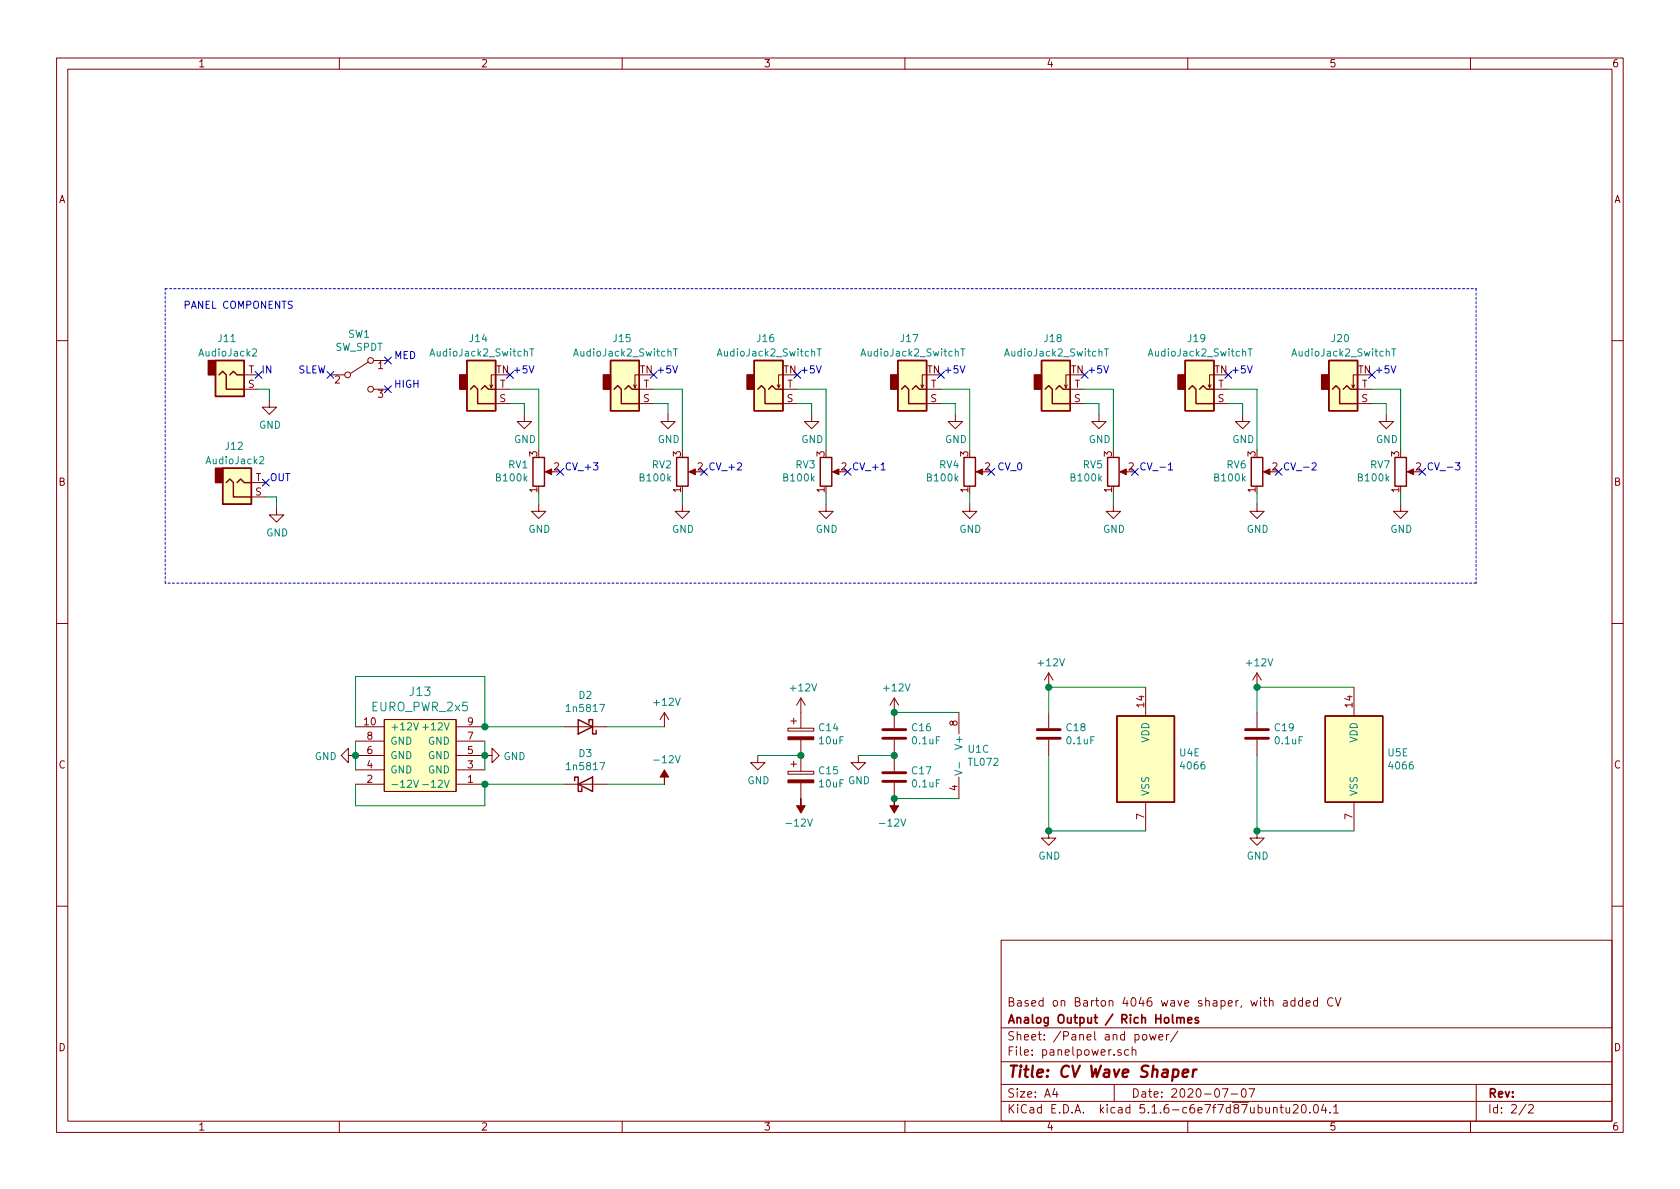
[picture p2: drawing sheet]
<svg xmlns="http://www.w3.org/2000/svg" width="297mm" height="210mm" viewBox="0 0 297 210" stroke-linecap="round" stroke-linejoin="round" font-family="sans-serif">
<g fill="none" stroke="#840000" stroke-width=".18">
<path d="M10 10.3h277v189.9h-277zM12 12.2h273v186.1h-273zM60 10.3v1.9M110 10.3v1.9M160 10.3v1.9M210 10.3v1.9M260 10.3v1.9M10 60.2h2M43.2 68.8h2.5M43.2 66.3h2.5M47.6 70.7v1.3h1.3l-1.3 1.3-1.2-1.3h1.2M58.4 66.3h2.6"/>
<path d="M65.2 64l-3.2 2M66 68.8h2.6M66 63.7h2.6M87.1 68.1l-.2 .5M87.6 66.3h-.7v2.3l-.3-.5M87.6 71.4h2.6M87.6 68.8h2.6M92.7 73.3v1.2h1.3l-1.3 1.3-1.3-1.3h1.3M112.5 68.1l-.2 .5M113 66.3h-.7v2.3l-.3-.5M113 71.4h2.6M113 68.8h2.6"/>
<path d="M118.1 73.3v1.2h1.3l-1.3 1.3-1.3-1.3h1.3M137.9 68.1l-.2 .5M138.4 66.3h-.7v2.3l-.3-.5M138.4 71.4h2.6M138.4 68.8h2.6M143.5 73.3v1.2h1.3l-1.3 1.3-1.3-1.3h1.3M163.3 68.1l-.2 .5M163.8 66.3h-.7v2.3l-.3-.5M163.8 71.4h2.6M163.8 68.8h2.6M168.9 73.3v1.2h1.3l-1.3 1.3-1.3-1.3h1.3M188.7 68.1l-.2 .5"/>
<path d="M189.2 66.3h-.7v2.3l-.3-.5M189.2 71.4h2.6M189.2 68.8h2.6M194.3 73.3v1.2h1.3l-1.3 1.3-1.3-1.3h1.3M214.1 68.1l-.2 .5M214.6 66.3h-.7v2.3l-.3-.5M214.6 71.4h2.6M214.6 68.8h2.6M219.7 73.3v1.2h1.3l-1.3 1.3-1.3-1.3h1.3M239.5 68.1l-.2 .5M240 66.3h-.7v2.3l-.3-.5M240 71.4h2.6"/>
<path d="M240 68.8h2.6M245.1 73.3v1.2h1.3l-1.3 1.3-1.3-1.3h1.3M285 60.2h2M44.4 87.9h2.6M44.4 85.3h2.6M48.9 89.8v1.3h1.3l-1.3 1.2-1.3-1.2h1.3M95.2 89.1v1.3h1.3l-1.3 1.3-1.2-1.3h1.2M96.8 83.4h1M120.6 89.1v1.3h1.3l-1.3 1.3-1.2-1.3h1.2M122.2 83.4h1M146 89.1v1.3h1.3l-1.3 1.3-1.2-1.3h1.2M147.6 83.4h1"/>
<path d="M171.4 89.1v1.3h1.3l-1.3 1.3-1.2-1.3h1.2M173 83.4h1M196.8 89.1v1.3h1.3l-1.3 1.3-1.2-1.3h1.2M198.4 83.4h1M222.2 89.1v1.3h1.3l-1.3 1.3-1.2-1.3h1.2M223.8 83.4h1M247.6 89.1v1.3h1.3l-1.3 1.3-1.2-1.3h1.2M249.2 83.4h1M10 110.3h2M185.4 119l-.7 1.3M185.4 119v2.5M185.4 119l.8 1.3"/>
<path d="M222.2 119l-.7 1.3M222.2 119v2.5M222.2 119l.8 1.3M285 110.3h2M61.6 133.6v-1.3l-1.3 1.3 1.3 1.3v-1.3h6.3M62.9 138.7h5M62.9 128.5h5M62.9 136.1h5M62.9 131.1h5M67.9 127.2h12.7v12.7h-12.7zM80.6 133.6h6.4v1.3l1.3-1.3-1.3-1.3v1.3M80.6 138.7h5.1"/>
<path d="M80.6 128.5h5.1M80.6 136.1h5.1M80.6 131.1h5.1M99.7 138.7h7.6M99.7 128.5h7.6M117.5 126l-.8 1.2M117.5 126v2.5M117.5 126l.7 1.2M134 133.6v1.3h1.3l-1.3 1.2-1.3-1.2h1.3M139.3 128.8h4.6v.5h-4.6zM139.3 136.4h4.6v.5h-4.6zM139.8 127.5h1"/>
<path d="M139.8 135.1h1M140.3 127v1M140.3 134.6v1M141.6 123.4v5.4M141.6 130.8v5.6M141.6 138.4v2.8M141.6 123.4l-.8 1.3M141.6 123.4l.8 1.3M151.8 133.6v1.3h1.2l-1.2 1.2-1.3-1.2h1.3M158.1 123.4l-.7 1.3M158.1 123.4v5.4M158.1 130.8v5.6"/>
<path d="M158.1 138.4v2.8M158.1 123.4l.8 1.3M169.5 126v3.8M169.5 137.4v3.8M185.4 126v2.8M185.4 130.8v2.8M202.6 121.5v5.1M222.2 126v2.8M222.2 130.8v2.8M239.4 121.5v5.1M185.4 146.9v1.3h1.3l-1.3 1.3-1.3-1.3h1.3M202.6 141.9v5"/>
<path d="M222.2 146.9v1.3h1.3l-1.3 1.3-1.2-1.3h1.2M239.4 141.9v5M10 160.2h2M177 166.3h108v32h-108zM226.9 177h.6l.1 .9M227.6 177.3l-.5 .1-.2 .2 .2 .3 .5-.1M229 177l-.5-.1-.3 .3 .1 .6 .2 .1 .5-.1M229 176.4v1.5M230.3 177l-.4-.1-.3 .3 .1 .6 .2 .1 .4-.1M230.3 176.4v1.5M230.9 177.4l.7-.1v-.3l-.4-.1-.3 .2 .1 .7h.6M232.9 177l-.4-.1-.3 .3 .1 .6 .2 .1 .4-.1"/>
<path d="M232.9 176.4v1.5M235.7 176.6a.7 .7 0 0 0-1 .2 .7 .7 0 0 0 .2 .9 .55 .55 0 0 0 .8 .1M236.1 176.4l.5 1.5 .5-1.5M285 160.2h2M60 198.3v1.9M110 198.3v1.9M160 198.3v1.9M177 194.8h108M177 191.8h108M177 187.8h108M177 181.8h108M186.5 192.5l-.4 1h1"/>
<path d="M186.8 193v1M197 191.8v3M198.2 185.7a.37 .37 0 0 0-.6 .1l.1 .2 .5 .2 .1 .1-.3 .3-.4-.1M199.5 185.7l-.4-.1-.3 .3 .1 .6 .2 .1 .4-.1M200.2 185.7h.1a.37 .37 0 0 1 .5 .1v.8M200.2 185.1v1.5M202.1 183.1l.2-.2 .4 .2v.7l-.2 .1-.4-.1zM203.3 182.9l.3 1 .2-.7 .3 .7 .3-1M204.9 183.4l.7-.1-.1-.3-.4-.1-.2 .2 .1 .7h.5M206.2 182.9v1M206.7 182.9l-.5 .3M208.3 182.3l-1.3 2"/>
<path d="M210 198.3v1.9M216.1 192.5h1l-.6 1.5M217.7 193.5h1.1M219.6 192.7l.4-.2a.94 .94 0 0 1 0 1.5 .82 .82 0 0 1-.4-1.3zM220.8 192.5h1l-.6 1.5M225.2 196l.2-.2 .3 .1 .1 .9M226.3 195.8h.6M226.5 195.3v1.3l.4 .2M227.4 195.8l.1 .9 .3 .1 .2-.1M228 195.8v1M228.7 195.5l.2-.2h.3l.3 .5-.9 1h.9M230.2 195.5l.4-.2a.94 .94 0 0 1 0 1.5l-.5-.3v-.6z"/>
<path d="M231.6 196.7v.1M232.4 195.4l.2-.1a.8 .8 0 0 1 .5 .8 .8 .8 0 0 1-.5 .7 1 1 0 0 1-.2-1.4zM234 195.2l-.3 1.1h.9M234.4 195.8v1M235.2 196.7v.1M235.8 195.8l.4-.5v1.5M235.8 196.8h.9M260 198.3v1.9M261 191.8v6.5M269.8 195.2l-1.2 2M270.3 195.5l.2-.2h.3l.3 .5-.9 1h.9"/>
<circle cx="61.5" cy="66.3" r=".51"/>
<circle cx="65.5" cy="68.8" r=".51"/>
<circle cx="65.5" cy="63.7" r=".51"/>
</g>
<path d="M209.1 189.8l1-.2v-.4h-.8l-.2 1 .2 .2 .6-.1M211 189.1l-.2 1.3M211.6 189.1a.54 .54 0 0 0-.6 .4" fill="none" stroke="#840000" stroke-width=".41"/>
<path d="M208.1 179.9v1M208.1 180.1l.1-.1a.37 .37 0 0 1 .5 .1v.8M208.7 180.1l.2-.2 .4 .1 .1 .9M210 180.4l.7-.1v-.3l-.5-.1-.2 .2 .1 .7h.6M211.9 180l-.4-.1-.2 .2 .1 .3 .5 .1v.3h-.6" fill="none" stroke="#840000" stroke-width=".3"/>
<g fill="#840000" stroke="#840000" stroke-width=".18">
<path d="M139.3 130.3h4.6v.5h-4.6z"/>
<path d="M248.8 83.4l1.1-.5v1z"/>
<path d="M223.4 83.4l1.1-.5v1z"/>
<path d="M139.3 137.9h4.6v.5h-4.6z"/>
<path d="M198 83.4l1.1-.5v1z"/>
<path d="M172.6 83.4l1.1-.5v1z"/>
<path d="M141.6 141.2v1.3h.8l-.8 1.3-.8-1.3h.8z"/>
<path d="M158.1 141.2v1.3h.8l-.8 1.3-.7-1.3h.7z"/>
<path d="M117.5 136.1l.7 1.3h-.7v1.3v-1.3h-.8z"/>
<path d="M121.8 83.4l1.1-.5v1z"/>
<path d="M96.4 83.4l1.1-.5v1z"/>
<path d="M147.2 83.4l1.1-.5v1z"/>
</g>
<g fill="none" stroke="#840000" stroke-width=".25">
<path d="M38.1 63.7h5.1v6.4h-5.1zM38.7 66.3l.7-.6 .6 .6v2.5h3.2M40.6 66.3l.7-.6 .6 .6h1.3M82.5 63.7h5.1v8.9h-5.1zM83.2 68.8l.6-.6 .7 .6v2.6h3.1M85.1 68.8l.6-.6 .7 .6h1.2M107.9 63.7h5.1v8.9h-5.1zM108.6 68.8l.6-.6 .7 .6v2.6h3.1M110.5 68.8l.6-.6 .7 .6h1.2M133.3 63.7h5.1v8.9h-5.1zM134 68.8l.6-.6 .7 .6v2.6h3.1M135.9 68.8l.6-.6 .7 .6h1.2"/>
<path d="M158.7 63.7h5.1v8.9h-5.1zM159.4 68.8l.6-.6 .7 .6v2.6h3.1M161.3 68.8l.6-.6 .7 .6h1.2M184.1 63.7h5.1v8.9h-5.1zM184.8 68.8l.6-.6 .7 .6v2.6h3.1M186.7 68.8l.6-.6 .7 .6h1.2M209.5 63.7h5.1v8.9h-5.1zM210.2 68.8l.6-.6 .7 .6v2.6h3.1M212.1 68.8l.6-.6 .7 .6h1.2M234.9 63.7h5.1v8.9h-5.1zM235.6 68.8l.6-.6 .7 .6v2.6h3.1M237.5 68.8l.6-.6 .7 .6h1.2"/>
<path d="M39.4 82.8h5v6.3h-5zM40 85.3l.6-.6 .7 .6v2.6h3.1M41.9 85.3l.6-.6 .7 .6h1.2M94.2 80.9h2.1v5.1h-2.1zM119.6 80.9h2.1v5.1h-2.1zM145 80.9h2.1v5.1h-2.1zM170.4 80.9h2.1v5.1h-2.1zM195.8 80.9h2.1v5.1h-2.1zM221.2 80.9h2.1v5.1h-2.1zM246.6 80.9h2.1v5.1h-2.1zM101.6 138v-.6h.6v2.5h.7v-.6M102.2 138.7l2.6-1.3v2.5z"/>
<path d="M102.2 127.2l2.6 1.3-2.6 1.3zM104.1 127.9v-.7h.7v2.6h.6v-.6M197.5 126.6h10.1v15.3h-10.1zM234.3 126.6h10.2v15.3h-10.2z"/>
</g>
<g fill="#ffffc2" stroke="#ffffc2" stroke-width=".18">
<path d="M67.9 127.2h12.7v12.7h-12.7z"/>
<path d="M39.4 82.8h5v6.3h-5z"/>
<path d="M234.9 63.7h5.1v8.9h-5.1z"/>
<path d="M209.5 63.7h5.1v8.9h-5.1z"/>
<path d="M184.1 63.7h5.1v8.9h-5.1z"/>
<path d="M158.7 63.7h5.1v8.9h-5.1z"/>
<path d="M234.3 126.6h10.2v15.3h-10.2z"/>
<path d="M197.5 126.6h10.1v15.3h-10.1z"/>
<path d="M107.9 63.7h5.1v8.9h-5.1z"/>
<path d="M38.1 63.7h5.1v6.4h-5.1z"/>
<path d="M133.3 63.7h5.1v8.9h-5.1z"/>
<path d="M82.5 63.7h5.1v8.9h-5.1z"/>
</g>
<g fill="none" stroke="#008484" stroke-width=".18">
<path d="M44.7 61.8l.4-.1 .3 .3-.1 .2-.7 .8h.8M93.7 61.7h.7M94 61.7v1.3M119.1 61.7h.7M119.4 61.7v1.3M144.5 61.7h.7M144.8 61.7v1.3M169.9 61.7h.7M170.2 61.7v1.3M195.3 61.7h.7M195.6 61.7v1.3M220.7 61.7h.7"/>
<path d="M221 61.7v1.3M246.1 61.7h.7M246.4 61.7v1.3M45.9 80.9l.5-.2 .2 .4v.2l-.8 .7h.8M73.1 127.8l.5 1.3 .4-1.3M73.1 138l.5 1.2 .4-1.2M74.8 138.8h.9M74.8 128.6h.9M168.8 136.2l1.3 .4-1.3 .5M169.6 134.8v1"/>
</g>
<g fill="#840000" stroke="#840000" stroke-width=".25">
<path d="M38.1 82.8h1.3v2.5h-1.3z"/>
<path d="M233.7 66.3h1.2v2.5h-1.2z"/>
<path d="M208.3 66.3h1.2v2.5h-1.2z"/>
<path d="M182.9 66.3h1.2v2.5h-1.2z"/>
<path d="M157.5 66.3h1.2v2.5h-1.2z"/>
<path d="M106.7 66.3h1.2v2.5h-1.2z"/>
<path d="M36.8 63.7h1.3v2.6h-1.3z"/>
<path d="M132.1 66.3h1.2v2.5h-1.2z"/>
<path d="M81.3 66.3h1.2v2.5h-1.2z"/>
</g>
<path d="M156.1 130.6h4M156.1 129h4M156.1 138.2h4M156.1 136.6h4M183.4 130.6h4.1M183.4 129h4.1M220.2 130.6h4.1M220.2 129h4.1" fill="none" stroke="#840000" stroke-width=".51"/>
<path d="M29.2 51h231.8M261 51v52.1M29.2 103.1v-52.1M261 103.1h-231.8" fill="none" stroke="#0000c2" stroke-width=".18" stroke-dasharray=".4 .4"/>
<g fill="none" stroke="#008400" stroke-width=".18">
<path d="M45.7 68.8h1.9v1.9M90.2 71.4h2.5v1.9M90.2 68.8h5v10.8M115.6 71.4h2.5v1.9M115.6 68.8h5v10.8M141 71.4h2.5v1.9M141 68.8h5v10.8M166.4 71.4h2.5v1.9M166.4 68.8h5v10.8M191.8 71.4h2.5v1.9M191.8 68.8h5v10.8M217.2 71.4h2.5v1.9"/>
<path d="M217.2 68.8h5v10.8M242.6 71.4h2.5v1.9M242.6 68.8h5v10.8M47 87.9h1.9v1.9M95.2 87.2v1.9M120.6 87.2v1.9M146 87.2v1.9M171.4 87.2v1.9M196.8 87.2v1.9M222.2 87.2v1.9M247.6 87.2v1.9M62.9 128.5v-8.9h22.8v8.9h14"/>
<path d="M62.9 138.7v3.8h22.8v-3.8h14M62.9 131.1v5M85.7 131.1v5M107.3 138.7h10.2M107.3 128.5h10.2M134 133.6h7.6M151.8 133.6h6.3M158.1 126h11.4M185.4 133.6v13.3h17.2M202.6 121.5h-17.2v4.5M222.2 133.6v13.3h17.2M239.4 121.5h-17.2v4.5"/>
<path d="M158.1 141.2h11.4"/>
</g>
<path d="M202.5 82a.51 .51 0 0 0-.6 0 .51 .51 0 0 0-.2 .6 .46 .46 0 0 0 .2 .5 .46 .46 0 0 0 .6-.1M227.9 82a.51 .51 0 0 0-.6 0 .51 .51 0 0 0-.2 .6 .46 .46 0 0 0 .2 .5 .46 .46 0 0 0 .6-.1M253.3 82a.51 .51 0 0 0-.6 0 .51 .51 0 0 0-.2 .6 .46 .46 0 0 0 .2 .5 .46 .46 0 0 0 .6-.1" fill="none" stroke="#0000c2" stroke-width=".18"/>
<g fill="#008400" stroke="#008400" stroke-width=".25">
<circle cx="222.3" cy="121.5" r=".51"/>
<circle cx="62.9" cy="133.6" r=".51"/>
<circle cx="185.4" cy="146.9" r=".51"/>
<circle cx="222.3" cy="146.9" r=".51"/>
<circle cx="185.4" cy="121.5" r=".51"/>
<circle cx="158.1" cy="141.2" r=".51"/>
<circle cx="85.7" cy="138.7" r=".51"/>
<circle cx="85.7" cy="128.5" r=".51"/>
<circle cx="85.7" cy="133.6" r=".51"/>
<circle cx="158.1" cy="133.6" r=".51"/>
<circle cx="141.6" cy="133.6" r=".51"/>
<circle cx="158.1" cy="126" r=".51"/>
</g>
<g fill="none" stroke="#000084" stroke-width=".18">
<path d="M45.1 65.7l1.2 1.2M46.3 65.7l-1.2 1.2M57.8 65.7l1.2 1.2M59 65.7l-1.2 1.2M68 63.1l1.2 1.3M68 68.2l1.2 1.2M69.2 63.1l-1.2 1.3M69.2 68.2l-1.2 1.2M89.6 65.7l1.2 1.2M90.8 65.7l-1.2 1.2M115 65.7l1.2 1.2M116.2 65.7l-1.2 1.2"/>
<path d="M140.4 65.7l1.2 1.2M141.6 65.7l-1.2 1.2M165.8 65.7l1.2 1.2M167 65.7l-1.2 1.2M191.2 65.7l1.2 1.2M192.4 65.7l-1.2 1.2M216.6 65.7l1.2 1.2M217.8 65.7l-1.2 1.2M242 65.7l1.2 1.2M243.2 65.7l-1.2 1.2M46.4 84.7l1.2 1.2M47.6 84.7l-1.2 1.2"/>
<path d="M98.5 82.8l1.2 1.2M99.7 82.8l-1.2 1.2M123.9 82.8l1.2 1.2M125.1 82.8l-1.2 1.2M149.3 82.8l1.2 1.2M150.5 82.8l-1.2 1.2M174.7 82.8l1.2 1.2M175.9 82.8l-1.2 1.2M200.1 82.8l1.2 1.2M201.3 82.8l-1.2 1.2M225.5 82.8l1.2 1.2M226.7 82.8l-1.2 1.2"/>
<path d="M250.9 82.8l1.2 1.2M252.1 82.8l-1.2 1.2"/>
</g>
<text font-size="2.8" fill="#840000" x="178" y="190.5">Title: CV Wave Shaper</text>
<g font-size="2.1" fill="#008484">
<text x="65.8" y="125.8">EURO_PWR_2x5</text>
<text x="72.5" y="123.1">J13</text>
</g>
<g font-size="2.1" fill="#840000">
<text x="178" y="178">Based on Barton 4046 wave shaper, with added CV</text>
<text x="178" y="184">Sheet: /Panel and power/</text>
<text x="178" y="181">Analog Output / Rich Holmes</text>
<text x="178" y="186.7">File: panelpower.sch</text>
<text x="178" y="196.9">KiCad E.D.A. kicad 5.1.6-c6e7f7d87ubuntu20.04.1</text>
<text x="178" y="194.1">Size: A4</text>
<text x="200" y="194.1">Date: 2020-07-07</text>
<text x="263" y="194.1">Rev:</text>
<text x="263" y="196.9">Id: 2/2</text>
</g>
<g font-size="1.8" fill="#840000">
<text x="35" y="11.9">1</text>
<text x="85" y="11.9">2</text>
<text x="135" y="11.9">3</text>
<text x="185" y="11.9">4</text>
<text x="235" y="11.9">5</text>
<text x="285" y="11.9">6</text>
<text x="10.4" y="35.9">A</text>
<text x="285.4" y="35.9">A</text>
<text x="66.8" y="65.3">1</text>
<text x="43.9" y="68.6">S</text>
<text x="43.9" y="66">T</text>
<text x="59.2" y="67.8">2</text>
<text x="66.8" y="70.4">3</text>
<text x="87.7" y="66">TN</text>
<text x="88.3" y="71.1">S</text>
<text x="88.4" y="68.6">T</text>
<text x="113.1" y="66">TN</text>
<text x="113.7" y="71.1">S</text>
<text x="113.8" y="68.6">T</text>
<text x="138.5" y="66">TN</text>
<text x="139.1" y="71.1">S</text>
<text x="139.2" y="68.6">T</text>
<text x="163.9" y="66">TN</text>
<text x="164.5" y="71.1">S</text>
<text x="164.6" y="68.6">T</text>
<text x="189.3" y="66">TN</text>
<text x="189.9" y="71.1">S</text>
<text x="190" y="68.6">T</text>
<text x="214.7" y="66">TN</text>
<text x="215.3" y="71.1">S</text>
<text x="215.4" y="68.6">T</text>
<text x="240.1" y="66">TN</text>
<text x="240.7" y="71.1">S</text>
<text x="240.8" y="68.6">T</text>
<text x="95" y="80.7" transform="rotate(-90 95 80.7)">3</text>
<text x="97.9" y="83.2">2</text>
<text x="120.4" y="80.7" transform="rotate(-90 120.4 80.7)">3</text>
<text x="123.3" y="83.2">2</text>
<text x="145.8" y="80.7" transform="rotate(-90 145.8 80.7)">3</text>
<text x="148.7" y="83.2">2</text>
<text x="171.2" y="80.7" transform="rotate(-90 171.2 80.7)">3</text>
<text x="174.1" y="83.2">2</text>
<text x="196.6" y="80.7" transform="rotate(-90 196.6 80.7)">3</text>
<text x="199.5" y="83.2">2</text>
<text x="222" y="80.7" transform="rotate(-90 222 80.7)">3</text>
<text x="224.9" y="83.2">2</text>
<text x="247.4" y="80.7" transform="rotate(-90 247.4 80.7)">3</text>
<text x="250.3" y="83.2">2</text>
<text x="10.4" y="85.9">B</text>
<text x="45.1" y="87.6">S</text>
<text x="45.2" y="85.1">T</text>
<text x="95" y="87.1" transform="rotate(-90 95 87.1)">1</text>
<text x="120.4" y="87.1" transform="rotate(-90 120.4 87.1)">1</text>
<text x="145.8" y="87.1" transform="rotate(-90 145.8 87.1)">1</text>
<text x="171.2" y="87.1" transform="rotate(-90 171.2 87.1)">1</text>
<text x="196.6" y="87.1" transform="rotate(-90 196.6 87.1)">1</text>
<text x="222" y="87.1" transform="rotate(-90 222 87.1)">1</text>
<text x="247.4" y="87.1" transform="rotate(-90 247.4 87.1)">1</text>
<text x="285.4" y="85.9">B</text>
<text x="202.3" y="125" transform="rotate(-90 202.3 125)">14</text>
<text x="239.1" y="125" transform="rotate(-90 239.1 125)">14</text>
<text x="64.4" y="128.3">10</text>
<text x="64.9" y="130.8">8</text>
<text x="82.7" y="130.8">7</text>
<text x="82.7" y="128.3">9</text>
<text x="169.3" y="128.4" transform="rotate(-90 169.3 128.4)">8</text>
<text x="10.4" y="135.9">C</text>
<text x="64.9" y="135.9">4</text>
<text x="64.9" y="133.3">6</text>
<text x="82.7" y="135.9">3</text>
<text x="82.7" y="133.3">5</text>
<text x="285.4" y="135.9">C</text>
<text x="64.9" y="138.4">2</text>
<text x="82.7" y="138.4">1</text>
<text x="169.3" y="139.8" transform="rotate(-90 169.3 139.8)">4</text>
<text x="202.3" y="144.9" transform="rotate(-90 202.3 144.9)">7</text>
<text x="239.1" y="144.9" transform="rotate(-90 239.1 144.9)">7</text>
<text x="10.4" y="185.9">D</text>
<text x="285.4" y="185.9">D</text>
<text x="35" y="199.9">1</text>
<text x="85" y="199.9">2</text>
<text x="135" y="199.9">3</text>
<text x="185" y="199.9">4</text>
<text x="235" y="199.9">5</text>
<text x="285" y="199.9">6</text>
</g>
<g font-size="1.8" fill="#0000c2">
<text x="32.4" y="54.6">PANEL COMPONENTS</text>
<text x="69.7" y="63.5">MED</text>
<text x="46.5" y="66">IN</text>
<text x="52.7" y="66">SLEW</text>
<text x="69.9" y="68.6">HIGH</text>
<text x="91.4" y="66">+5V</text>
<text x="116.8" y="66">+5V</text>
<text x="142.2" y="66">+5V</text>
<text x="167.6" y="66">+5V</text>
<text x="193" y="66">+5V</text>
<text x="218.4" y="66">+5V</text>
<text x="243.8" y="66">+5V</text>
<text x="100.6" y="83.2">CV_+3</text>
<text x="126" y="83.2">CV_+2</text>
<text x="151.4" y="83.2">CV_+1</text>
<text x="176.6" y="83.2">CV_0</text>
<text x="202.6" y="83.2">CV_-1</text>
<text x="228" y="83.2">CV_-2</text>
<text x="253.4" y="83.2">CV_-3</text>
<text x="47.7" y="85.1">OUT</text>
</g>
<g font-size="1.8" fill="#008484">
<text x="61.6" y="59.7">SW1</text>
<text x="35.4" y="63">AudioJack2</text>
<text x="38.7" y="60.5">J11</text>
<text x="59.2" y="62">SW_SPDT</text>
<text x="76.4" y="63">AudioJack2_SwitchT</text>
<text x="83.1" y="60.5">J14</text>
<text x="101.8" y="63">AudioJack2_SwitchT</text>
<text x="108.5" y="60.5">J15</text>
<text x="127.2" y="63">AudioJack2_SwitchT</text>
<text x="133.9" y="60.5">J16</text>
<text x="152.6" y="63">AudioJack2_SwitchT</text>
<text x="159.3" y="60.5">J17</text>
<text x="178" y="63">AudioJack2_SwitchT</text>
<text x="184.7" y="60.5">J18</text>
<text x="203.4" y="63">AudioJack2_SwitchT</text>
<text x="210.1" y="60.5">J19</text>
<text x="228.8" y="63">AudioJack2_SwitchT</text>
<text x="235.5" y="60.5">J20</text>
<text x="45.8" y="75.8">GND</text>
<text x="36.7" y="82.1">AudioJack2</text>
<text x="39.9" y="79.5">J12</text>
<text x="89.9" y="82.8">RV1</text>
<text x="90.9" y="78.4">GND</text>
<text x="115.3" y="82.8">RV2</text>
<text x="116.3" y="78.4">GND</text>
<text x="140.7" y="82.8">RV3</text>
<text x="141.7" y="78.4">GND</text>
<text x="166.1" y="82.8">RV4</text>
<text x="167.1" y="78.4">GND</text>
<text x="191.5" y="82.8">RV5</text>
<text x="192.5" y="78.4">GND</text>
<text x="216.9" y="82.8">RV6</text>
<text x="217.9" y="78.4">GND</text>
<text x="242.3" y="82.8">RV7</text>
<text x="243.3" y="78.4">GND</text>
<text x="87.9" y="85.1">B100k</text>
<text x="113.3" y="85.1">B100k</text>
<text x="138.7" y="85.1">B100k</text>
<text x="164.1" y="85.1">B100k</text>
<text x="189.5" y="85.1">B100k</text>
<text x="214.9" y="85.1">B100k</text>
<text x="240.3" y="85.1">B100k</text>
<text x="47.1" y="94.9">GND</text>
<text x="93.4" y="94.2">GND</text>
<text x="118.8" y="94.2">GND</text>
<text x="144.2" y="94.2">GND</text>
<text x="169.6" y="94.2">GND</text>
<text x="195" y="94.2">GND</text>
<text x="220.4" y="94.2">GND</text>
<text x="245.8" y="94.2">GND</text>
<text x="183.7" y="117.8">+12V</text>
<text x="220.5" y="117.8">+12V</text>
<text x="100.5" y="125.9">1n5817</text>
<text x="102.4" y="123.6">D2</text>
<text x="115.8" y="124.8">+12V</text>
<text x="139.9" y="122.3">+12V</text>
<text x="156.4" y="122.3">+12V</text>
<text x="69" y="129.2">+12V</text>
<text x="69" y="131.7">GND</text>
<text x="75.4" y="129.2">+12V</text>
<text x="75.7" y="131.7">GND</text>
<text x="144.9" y="129.3">C14</text>
<text x="144.9" y="131.6">10uF</text>
<text x="161.3" y="129.3">C16</text>
<text x="161.4" y="131.6">0.1uF</text>
<text x="188.6" y="129.3">C18</text>
<text x="188.7" y="131.6">0.1uF</text>
<text x="203.2" y="131.4" transform="rotate(-90 203.2 131.4)">VDD</text>
<text x="225.5" y="129.3">C19</text>
<text x="225.6" y="131.6">0.1uF</text>
<text x="240" y="131.4" transform="rotate(-90 240 131.4)">VDD</text>
<text x="55.7" y="134.4">GND</text>
<text x="69" y="136.8">GND</text>
<text x="69" y="134.2">GND</text>
<text x="75.7" y="136.8">GND</text>
<text x="75.7" y="134.2">GND</text>
<text x="89" y="134.4">GND</text>
<text x="100.5" y="136.2">1n5817</text>
<text x="102.4" y="133.9">D3</text>
<text x="116" y="135">-12V</text>
<text x="144.9" y="136.9">C15</text>
<text x="161.3" y="136.9">C17</text>
<text x="170.2" y="132.1" transform="rotate(-90 170.2 132.1)">V+</text>
<text x="171.2" y="133.1">U1C</text>
<text x="171.3" y="135.4">TL072</text>
<text x="208.6" y="133.8">U4E</text>
<text x="208.9" y="136.1">4066</text>
<text x="245.4" y="133.8">U5E</text>
<text x="245.8" y="136.1">4066</text>
<text x="69" y="139.3">-12V</text>
<text x="75.9" y="139.3">-12V</text>
<text x="132.2" y="138.7">GND</text>
<text x="144.9" y="139.2">10uF</text>
<text x="149.9" y="138.7">GND</text>
<text x="161.4" y="139.2">0.1uF</text>
<text x="203.2" y="140.8" transform="rotate(-90 203.2 140.8)">VSS</text>
<text x="240" y="140.8" transform="rotate(-90 240 140.8)">VSS</text>
<text x="139.4" y="146.2">-12V</text>
<text x="155.9" y="146.2">-12V</text>
<text x="183.6" y="152">GND</text>
<text x="220.4" y="152">GND</text>
</g>
</svg>
